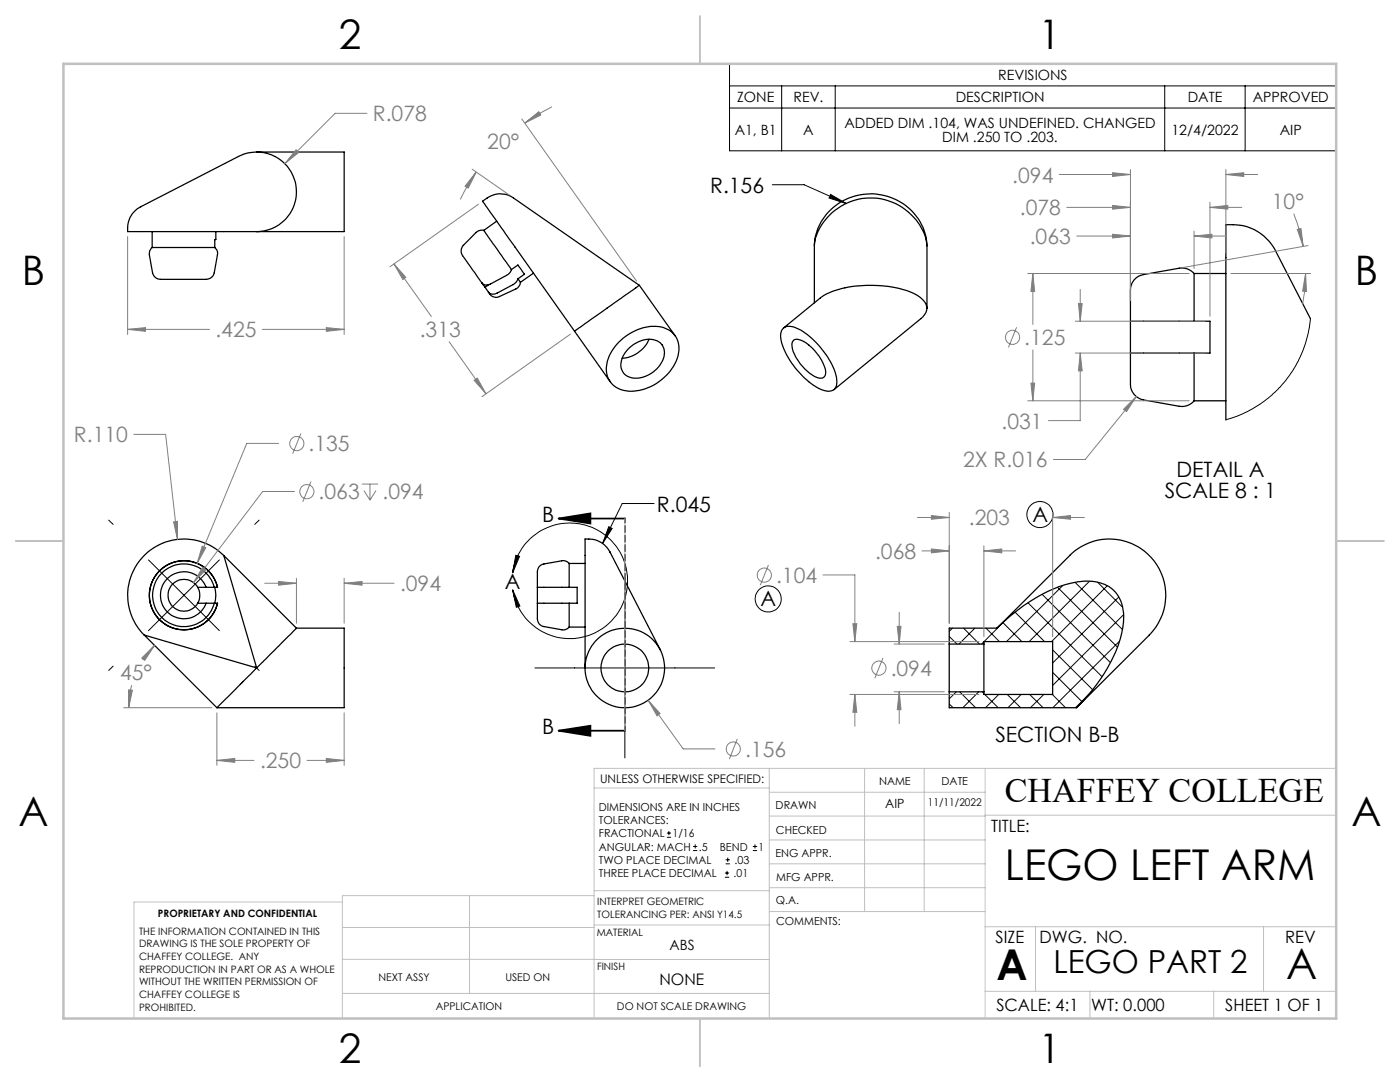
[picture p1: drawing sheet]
<svg xmlns="http://www.w3.org/2000/svg" width="279mm" height="216mm" viewBox="0 0 279 216" stroke-linecap="round" stroke-linejoin="round" font-family="sans-serif">
<g fill="none" stroke="#000" stroke-width=".25">
<path d="M51.2 30.3h17.5v15.9h-43.2a4.9 4.9 0 0 1 2.6-5l19.5-10a7.9 7.9 0 0 1 11.3 5.2 7.9 7.9 0 0 1-7.7 9.8M30.4 49.4a1.52 1.52 0 0 0-.6 1.5l.6 3.5a2.22 2.22 0 0 0 2.8 1.3h7a2.08 2.08 0 0 0 2.6-1.3l.6-3.8-.1-.8-.4-.4M30.4 49.4h12.5M30.4 46.2v3.2M43.1 46.2v1.6h-.2v1.6M96.2 56.4l.6 .9M96.6 46a1.81 1.81 0 0 0-1.6 .4l-2.5 2.6a2.15 2.15 0 0 0 .4 2.9l3.3 4.5M96.6 46l5.5 7.8M96.8 57.3l.7 1M97.5 56.8l-.7 .5M99.1 44.1l-2.5 1.9M102.1 53.8l-.6 .9-3.6 2a1.37 1.37 0 0 1-1.7-.3"/>
<path d="M102.1 53.8l1.3-.9 .7 1 .6 .8-1.3 .9M103.4 55.6l-.3 .6-.6 .5-3.3 1.8a1.31 1.31 0 0 1-1.7-.2M103.4 55.6l.5 .7M103.9 56.3a1.65 1.65 0 0 1-.9 1.3l-3.3 1.6a1.64 1.64 0 0 1-2.2-.9M106.5 54.5l-2.6 1.8M127.6 56.9l-25.1-17.4a4.6 4.6 0 0 0-5.3 0l-.9 .6 .1 .2 25.4 35.9M127.6 56.9l-12.9 9.2M127.6 56.9l7.1 10.1M185 48.9a11.1 11.1 0 0 0-14.7-9.7 10.8 10.8 0 0 0-7.8 9.8M238.3 54.6a3.2 3.2 0 0 0-3-1.1l-7.1 1.3a3.4 3.4 0 0 0-2.6 4.1v5.2M238.3 54.6v9.5M238.3 54.6h6.4"/>
<path d="M254.5 50a9.7 9.7 0 0 0-9.8-5.1v38.9M254.6 50v.1M254.6 50.1l6.9 13.5M123.5 68.3a9.7 9.7 0 0 1 8.8-3 4.4 4.4 0 0 1 3 5.9 10.1 10.1 0 0 1-10.7 6.7 4.5 4.5 0 0 1-3.2-6.4l.7-1.4zM125.6 69.5a5 5 0 0 1 6.1-1.1 3.3 3.3 0 0 1 0 4.5 5.7 5.7 0 0 1-6.2 2.3 2.86 2.86 0 0 1-1-4.4zM129.5 67.7a6.3 6.3 0 0 1-5.3 3.8M156.2 65.6a2.61 2.61 0 0 1 3.2 .1 16.7 16.7 0 0 1 7.5 9.5 2.24 2.24 0 0 1-.7 2.7 4.4 4.4 0 0 1-4-1.1 16 16 0 0 1-6.4-9.3v-1zM158.4 67.9a2.8 2.8 0 0 1 3 .9 9.1 9.1 0 0 1 3.4 5.6 1.08 1.08 0 0 1-.6 1 1.08 1.08 0 0 1-1.1-.1 9.1 9.1 0 0 1-5.1-6.4l.1-.5zM162.5 60.4v-11.3a10.8 10.8 0 0 1 7.5-9 11.5 11.5 0 0 1 14.9 8.1l.1 13.3M185 61.5a4.4 4.4 0 0 0-3.4-3.3 23.6 23.6 0 0 0-16.8 .5l-1.1 .7-7.3 6M185 61.5a2.74 2.74 0 0 1-1.2 2.1l-17.4 14.2M225.6 70.4v5.3a3.5 3.5 0 0 0 2.6 4.1l7.1 1.3a3.1 3.1 0 0 0 3-1.1"/>
<path d="M225.6 64.1h12.7M225.6 70.4h12.7M225.6 64.1v6.3M238.3 70.4v9.6M238.3 64.1h3.2v6.3h-3.2M238.3 80h6.4M39.4 117.2a3.2 3.2 0 0 0-4.7-.8 3.2 3.2 0 0 0 0 4.8 3.2 3.2 0 0 0 4.7-.8M39.4 117.2a3.2 3.2 0 0 1 0 3.2M39.4 117.2h1.7M41.1 117.2a4.7 4.7 0 0 0-7.2-2.2 4.7 4.7 0 0 0 0 7.5 4.7 4.7 0 0 0 7.2-2.1M41.1 117.2h1.7M42.8 117.2h.6a6.9 6.9 0 0 0-10.6-4.1 6.9 6.9 0 0 0 0 11.4 6.9 6.9 0 0 0 10.6-4.1h-.6"/>
<path d="M42.8 117.2a6.3 6.3 0 0 0-9.7-3.6 6.3 6.3 0 0 0 0 10.3 6.3 6.3 0 0 0 9.7-3.5M42.9 117.2a6.1 6.1 0 0 1 0 3.2M44.7 110.8a11.2 11.2 0 0 0-15.9 0 11.2 11.2 0 0 0 0 15.9M44.7 110.8l6.5 22.5M44.7 110.8l14.5 14.5M107.2 117.2h6.4M107.2 117.2v3.2M113.6 112.4a1.6 1.6 0 0 0-1.5-.5l-3.6 .6a1.86 1.86 0 0 0-1.3 2.3v2.4M113.6 112.4v4.8M113.6 117.2h1.6v3.2h-1.6M113.6 112.4h3.2M28.8 126.7l22.4 6.6"/>
<path d="M28.8 126.7l14.5 14.5M39.4 120.4h1.7M41.1 120.4h1.7M51.2 133.3l-7.9 7.9M59.2 125.3h9.5v15.9h-25.4M59.2 125.3l-8 8M107.2 120.4a11.8 11.8 0 0 0 .3 3.8l.8 .8 3.8 .7a1.6 1.6 0 0 0 1.5-.6M107.2 120.4h6.4M113.6 120.4v4.7M113.6 125.1h3.2M131.8 129.6l-10.1-19.4a4.7 4.7 0 0 0-4.9-2.6v25.7M189.4 128.5v9.5"/>
<path d="M189.4 138v3.2h25.4M189.4 138h7M189.4 128.5h7M196.4 128.5v9.5M196.4 128.5v-.5h13.7v10.6h-13.7v-.6M199 125.3a32.4 32.4 0 0 1 14.8-9 9 9 0 0 1 8.3 1.4 7.9 7.9 0 0 1 2 7.5 29.4 29.4 0 0 1-7.6 14.2l-1.7 1.8M199 125.3l14.5-14.5a11.2 11.2 0 0 1 15.9 .1 11.2 11.2 0 0 1 0 15.8l-14.6 14.5M199 125.3h-9.6v3.2"/>
<circle cx="124.7" cy="133.3" r="4.8"/>
<circle cx="124.7" cy="133.3" r="7.9"/>
</g>
<g fill="none" stroke="#000" stroke-width=".2">
<path d="M145.6 12.7h121.1v17.4h-121.1zM145.6 17.1h121.1M156 17.1v13M166.7 17.1v13M232.4 17.1v13M248.5 17.1v13M145.6 21.6h121.1M154.1 36.9h6.4l8.4 3.7M165.8 38.8l3.1 1.8-3.4-1.1zM261.5 63.6l-.4 2.9-1 3.3-1.7 3.5-2.2 3.1-2.3 2.4-2.4 1.8-3.3 1.9-3.5 1.3M21.7 103.8l.9 .8M29.6 111.7l14.2 14.1"/>
<path d="M43.8 111.7l-14.2 14.1M51.7 103.8l-.9 .8M102.3 114.3a11.5 11.5 0 0 1 17.5-8.2 11.5 11.5 0 0 1 .5 19.3 11.5 11.5 0 0 1-17.9-7.3l-.1-.4M102.3 117.7l1.5 3.2-.8 .3zM102.9 110.8l.8 .2-1.4 3.3zM121.5 105.1l.7 .3-1.9 3zM124.7 115.4v35.8M130.5 100.5h-6.3l-3.9 7.9M208 118.6l13.6 13.6M211.1 117.2l11.9 11.9M212.1 116.9l-11.2 11.1M214.6 116.2l9.4 9.4"/>
<path d="M217.4 116l-12 12M219 116.2l5 4.9M221 116.9l-11.1 11.1M223.3 119.1l-13.2 13.2M22.6 132.9l-.9 .9M50.8 132.9l.9 .9M106.8 133.3h35.8M189.4 127l1.6 1.5M190.1 125.3l-.7 .7M190.9 138l-1.5 1.5M191.5 138l3.2 3.2M192.3 125.3l3.2 3.2"/>
<path d="M194.6 125.3l-3.2 3.2M195.3 138l-3.1 3.2M196 138l.4 .4M196.5 138.6l2.7 2.6M196.8 125.3l2.7 2.7M199.1 125.3l-3.2 3.2M199.3 138.6l-2.6 2.6M200.2 124.2l3.7 3.8M201 138.6l2.7 2.6M202.6 122.2l5.9 5.8M203.8 138.6l-2.6 2.6M205.2 120.3l14.7 14.7"/>
<path d="M205.5 138.6l2.7 2.6M208.3 138.6l-2.7 2.6M210 138.6l2.7 2.6M210.1 134.2l5.9 5.9M210.1 129.7l8 7.9M217.2 138.7l-2.6 2.5M223.4 128l-13.3 13.2M224.2 122.7l-14.1 14.1M189.4 140.5l.8 .7M133.1 167.1h.8M133.1 166.2h.8M133.5 165.8v.9"/>
<path d="M138.3 169.7h.8M138.3 168.9h.8M138.7 168.5v.8M144.7 175h.8M144.7 174.2h.8M144.8 172.4h.9M144.8 171.6h.9M145.1 173.8v.8M145.2 171.1v.9M150.2 169.7h.9M150.2 168.9h.9M150.7 168.5v.8"/>
<circle cx="153.3" cy="119.5" r="2.61"/>
<circle cx="207.5" cy="102.7" r="2.61"/>
</g>
<g fill="none" stroke="#808080" stroke-width=".2">
<path d="M59.1 29.9l.5 .5-2.8 2.3zM73.2 22.6h-6.3l-10.1 10.1M94.2 33.8l7.4 5.1M95 34.3l-1.5 3.2-.7-.4zM95 34.3l-1.3 2-1.8 3.5M104.1 23.7l22.9 32.4M104.7 24.6l2.8-2.3 .4 .7zM110.2 21.3l-2.8 1.5-2.7 1.8M211.4 34.8h14.2M222 34.5l3.6 .3-3.6 .4zM225.6 33.8v26.1M244.7 34.8l3.5-.3v.7z"/>
<path d="M244.7 33.8v16.6M244.7 34.8h6.3M25.5 47.2v19.5M68.7 47.2v19.5M78.6 52.7l2.4 2.7-.6 .4zM78.6 52.7l7.5 10.4M95.5 40.7l-17.7 12.5M205.1 54.6h32.2M206.1 54.6l.4 3.5h-.8zM206.1 54.6v10.1M212.9 41.4h12.7M214.9 47.1h10.7"/>
<path d="M215.6 57.7v6.4M222 41l3.6 .4-3.6 .3zM222 46.7l3.6 .4-3.6 .4zM238.3 47.1l3.6-.4v.8zM238.3 46.1v7.5M238.3 47.1h6.4M241.5 41.4l3.5-.4v.7zM241.5 40.4v22.7M241.5 41.4h6.3M245.6 54.6h15.9M258.2 42.7a35.2 35.2 0 0 1 1.9 6.4M258.9 45.8l.7-.2 .5 3.5z"/>
<path d="M260.6 54.6l.1 3.6-.7-.1zM260.6 54.6l-.3 3.9-.4 2.4M261.1 49l-24.8 4.3M25.5 65.7l3.5-.3v.7zM25.5 65.7h16.3M52.4 65.7h16.3M65.1 65.4l3.6 .3-3.6 .4zM89.6 68.2l7.4 10.4M94.6 75.9l.6-.4 1.8 3.1zM113.8 66.7l-17.6 12.5M202.9 65.3l-1.6 4M205.1 80h32.2"/>
<path d="M205.7 76.4h.8l-.4 3.6zM206.1 69.8v10.2M214.6 64.1h25.9M214.6 70.4h25.9M215.2 60.6h.8l-.4 3.5zM215.6 70.4l.4 3.6h-.8zM215.6 70.4v13.5h-6.4M226.8 79.1l-10.2 12.6h-6.4M26.7 86.7h6.4l2.3 20.9M55.6 88.5h-6.4l-9.9 23.9M58.8 98.1h-6.4l-13.8 18.1M60 86.5l-1.6 4"/>
<path d="M62.1 96.1l-1.7 4M72.2 96.6h3.3M72.6 97.9l1.2 1.9M73.8 96.6v3.2M75 97.9l-1.2 1.9M224.2 81.7l2.6-2.6-2 3zM34.6 104.1l.8-.1v3.6zM40.4 109l.7 .3-1.8 3.1zM40.5 113.2l.6 .5-2.5 2.5zM52.8 116.4h6.4M55.6 116l3.6 .4-3.6 .4zM59.2 115.4v9"/>
<path d="M68.7 116.4l3.5-.4v.8zM68.7 115.4v9M68.7 116.4h9.9M153.4 112.7l-1.7 4.1M164.3 114.7h6.3v13.3M183.1 103.3h6.3M184 109.9h5.4M185.9 102.9l3.5 .4-3.5 .3zM185.9 109.5l3.5 .4-3.5 .4zM189.4 102.2v22.2M196.4 109.9l3.5-.4v.8zM196.4 108.9v18.1"/>
<path d="M196.4 109.9h6.3M210.1 103.3l3.5-.4v.7zM210.1 102.2v24.8M210.1 103.3h6.3M25.6 137.7h.8l-.7 3.5zM26.3 136.7a16.1 16.1 0 0 0-.6 4.5M28.3 131.3l2.5-2.5-1.9 3zM30.8 128.8l-.9 1-1.4 1.9M129.4 139.7l2.3 2.7-.6 .4zM129.4 139.7l6.9 9.7h6.4M169.6 128h25.8M169.6 138.6h25.8"/>
<path d="M170.2 124.5h.8l-.4 3.5zM170.6 138.6l.4 3.5h-.8zM170.6 138.6v6.3M176.2 131.3l-1.6 4M178.4 128.5h10.1M178.4 138h10.1M179.1 125h.7l-.3 3.5zM179.5 138l.3 3.6h-.7zM179.5 122.2v6.3M179.5 138v6.4M24.7 141.2h17.6M43.3 151.7l3.5-.4v.8z"/>
<path d="M43.3 142.2v10.5M43.3 151.7h7.4M61.3 151.7h7.4M65.1 151.3l3.6 .4-3.6 .4zM68.7 142.2v10.5M147.1 147.4l-1.5 4.1"/>
<circle cx="202.1" cy="67.3" r="1.41"/>
<circle cx="59.2" cy="88.5" r="1.42"/>
<circle cx="61.2" cy="98.1" r="1.42"/>
<circle cx="152.5" cy="114.8" r="1.41"/>
<circle cx="175.4" cy="133.3" r="1.41"/>
<circle cx="146.3" cy="149.4" r="1.4"/>
</g>
<path d="M111.5 103.5h13.2M111.5 103.5l6.3-1.1v2.1zM111.5 145.8h13.2M111.5 145.8l6.3-1v2z" fill="none" stroke="#000" stroke-width=".35"/>
<path d="M124.7 103.4v42.4" fill="none" stroke="#000" stroke-width=".35" stroke-dasharray="1.3 .6" stroke-dashoffset=".4"/>
<g fill="none" stroke="#c0c0c0" stroke-width=".2">
<path d="M124.7 103.5v42.3M118.6 157.2h34.9M153.5 153.3v49.9M153.5 158.1h43.1M172.5 153.3v28.6M184.4 153.3v28.6M196.6 153.3v49.9M266.7 153.3h-148.1v49.9M68.3 180h-41.6v23.2M93.7 178.7v19.5M118.6 178.7h-50.3v24.5M118.6 177.7h35"/>
<path d="M153.5 167.6h43.1M153.5 162.8h43.1M153.5 172.4h43.1M153.5 177.1h43.1M196.6 162.7h70.1M68.3 198.2h85.2M68.3 191.4l85.2 .1M68.3 185.1h50.3M118.6 184.6h35M153.6 181.9h43M196.6 197.8h70.1M196.6 184.9h70.1"/>
<path d="M206.7 184.9v12.9M217.5 197.8v5.4M242.2 197.8v5.4M252.2 184.9v12.9"/>
</g>
<path d="M139.7 3.2v9.5M3.1 107.9h9.6M266.7 107.9h9.5M139.7 203.2v9.6" fill="none" stroke="#c0c0c0" stroke-width=".25"/>
<path d="M12.7 12.7h254v190.5h-254z" fill="none" stroke="#c0c0c0" stroke-width=".5"/>
<g fill="#000">
<path d="M102.3 117.7l1.5 3.2-.8 .3zM102.9 110.8l.8 .2-1.4 3.3zM121.5 105.1l.7 .3-1.9 3zM165.8 38.8l3.1 1.8-3.4-1.1z"/>
<path d="M111.5 103.5l6.3-1.1v2.1zM111.5 145.8l6.3-1v2z"/>
</g>
<path d="M40.5 113.2l-1.9 3 2.5-2.5zM34.6 104.1l.8 3.5v-3.6zM28.3 131.3l2.5-2.5-1.9 3zM25.6 137.7h.8l-.7 3.5zM68.7 116.4l3.5-.4v.8zM55.6 116l3.6 .4-3.6 .4zM43.3 151.7l3.5-.4v.8zM65.1 151.3l3.6 .4-3.6 .4zM40.4 109l-1.1 3.4 1.8-3.1zM59.1 29.9l-2.3 2.8 2.8-2.3zM25.5 65.7l3.5-.3v.7zM65.1 65.4l3.6 .3-3.6 .4zM129.4 139.7l1.7 3.1 .6-.4zM215.2 60.6h.8l-.4 3.5zM215.6 70.4l.4 3.6h-.8zM222 41l3.6 .4-3.6 .3zM241.5 41.4l3.5-.4v.7zM222 34.5l3.6 .3-3.6 .4zM244.7 34.8l3.5-.3v.7zM224.2 81.7l.6 .4 2-3zM260.6 54.6l.1 3.6-.7-.1zM258.9 45.8l.7-.2 .5 3.5zM222 46.7l3.6 .4-3.6 .4zM238.3 47.1l3.6-.4v.8zM206.1 54.6l.4 3.5h-.8zM205.7 76.4h.8l-.4 3.6zM104.7 24.6l2.8-2.3 .4 .7zM95 34.3l-1.5 3.2-.7-.4zM94.6 75.9l.6-.4 1.8 3.1zM78.6 52.7l2.4 2.7-.6 .4zM170.2 124.5h.8l-.4 3.5zM170.6 138.6l.4 3.5h-.8zM179.1 125h.7l-.3 3.5zM179.5 138l.3 3.6h-.7zM185.9 102.9l3.5 .4-3.5 .3zM210.1 103.3l3.5-.4v.7zM185.9 109.5l3.5 .4-3.5 .4zM196.4 109.9l3.5-.4v.8z" fill="#808080"/>
<g font-size="8.5">
<text x="200.5" y="175.5">LEGO LEFT ARM</text>
<text x="198.9" y="195.5">A</text>
<text x="256.7" y="195.4">A</text>
</g>
<g font-size="8.1">
<text x="67.6" y="9.7">2</text>
<text x="207.3" y="9.7">1</text>
<text x="4.4" y="57">B</text>
<text x="270.4" y="57">B</text>
<text x="3.7" y="164.9">A</text>
<text x="269.7" y="164.9">A</text>
<text x="67.6" y="212.2">2</text>
<text x="207.3" y="212.2">1</text>
</g>
<text font-size="6.9" x="200.5" y="160.1">CHAFFEY COLLEGE</text>
<text font-size="6.3" x="210.2" y="194.1">LEGO PART 2</text>
<g font-size="4.2" fill="#808080">
<text x="74.4" y="24.2">R.078</text>
<text x="97.2" y="29.7">20°</text>
<text x="202" y="36.4">.094</text>
<text x="253.8" y="41.7">10°</text>
<text x="203.5" y="42.9">.078</text>
<text x="205.5" y="48.7">.063</text>
<text x="43" y="67.3">.425</text>
<text x="83.8" y="67.3">.313</text>
<text x="204.4" y="68.8">.125</text>
<text x="14.8" y="88.3">R.110</text>
<text x="199.9" y="85.5">.031</text>
<text x="61.6" y="90">.135</text>
<text x="192.2" y="93.3">2X R.016</text>
<text x="63.6" y="99.6">.063</text>
<text x="76.3" y="99.6">.094</text>
<text x="193.4" y="104.8">.203</text>
<text x="174.6" y="111.5">.068</text>
<text x="79.8" y="118">.094</text>
<text x="154.9" y="116.3">.104</text>
<text x="24" y="135.8">45°</text>
<text x="177.8" y="134.9">.094</text>
<text x="51.9" y="153.3">.250</text>
<text x="148.7" y="151">.156</text>
</g>
<g font-size="4.2">
<text x="141.7" y="38.5">R.156</text>
<text x="234.8" y="95.2">DETAIL A</text>
<text x="232.4" y="99.4">SCALE 8 : 1</text>
<text x="108.2" y="104.1">B</text>
<text x="131.1" y="102.1">R.045</text>
<text x="206" y="104.2">A</text>
<text x="100.8" y="117.6">A</text>
<text x="151.8" y="121">A</text>
<text x="108.2" y="146.5">B</text>
<text x="198.7" y="148.1">SECTION B-B</text>
</g>
<g font-size="3.4">
<text x="197.8" y="166">TITLE:</text>
<text x="198.7" y="188.1">SIZE</text>
<text x="207.5" y="188.1">DWG. NO.</text>
<text x="256.5" y="188.2">REV</text>
<text x="198.8" y="201.7">SCALE: 4:1</text>
<text x="217.7" y="201.8">WT: 0.000</text>
<text x="244.5" y="201.7">SHEET 1 OF 1</text>
</g>
<text font-size="3.2" x="131.6" y="196.6">NONE</text>
<g font-size="2.8">
<text x="199.2" y="16">REVISIONS</text>
<text x="147.1" y="20.4">ZONE</text>
<text x="158.4" y="20.4">REV.</text>
<text x="190.7" y="20.4">DESCRIPTION</text>
<text x="237" y="20.4">DATE</text>
<text x="250" y="20.4">APPROVED</text>
<text x="146.6" y="26.9">A1, B1</text>
<text x="160.3" y="26.9">A</text>
<text x="168.5" y="25.5">ADDED DIM .104, WAS UNDEFINED. CHANGED</text>
<text x="188.1" y="28.3">DIM .250 TO .203.</text>
<text x="233.8" y="26.9">12/4/2022</text>
<text x="255.4" y="26.9">AIP</text>
<text x="133.6" y="189.5">ABS</text>
</g>
<text font-size="2.5" x="176.7" y="161.3">AIP</text>
<text font-size="2.4" x="119.8" y="156.2">UNLESS OTHERWISE SPECIFIED:</text>
<g font-size="2.2">
<text x="119.5" y="161.8">DIMENSIONS ARE IN INCHES</text>
<text x="154.8" y="161.4">DRAWN</text>
<text x="175.4" y="156.6">NAME</text>
<text x="187.9" y="156.7">DATE</text>
<text x="119.5" y="164.4">TOLERANCES:</text>
<text x="119.5" y="167.1">FRACTIONAL</text>
<text x="134.2" y="167.1">1/16</text>
<text x="154.9" y="166.3">CHECKED</text>
<text x="119.5" y="172.4">TWO PLACE DECIMAL</text>
<text x="119.5" y="169.7">ANGULAR: MACH</text>
<text x="139.5" y="169.7">.5</text>
<text x="143.6" y="169.7">BEND</text>
<text x="146.6" y="172.4">.03</text>
<text x="151.4" y="169.7">1</text>
<text x="154.8" y="171">ENG APPR.</text>
<text x="119.5" y="175">THREE PLACE DECIMAL</text>
<text x="146.4" y="175">.01</text>
<text x="154.9" y="175.7">MFG APPR.</text>
<text x="154.9" y="180.4">Q.A.</text>
<text x="154.9" y="184.6">COMMENTS:</text>
</g>
<g font-size="2.1">
<text x="185.2" y="160.7">11/11/2022</text>
<text x="75.5" y="195.7">NEXT ASSY</text>
<text x="100.9" y="195.7">USED ON</text>
<text x="86.9" y="201.5">APPLICATION</text>
<text x="123.1" y="201.6">DO NOT SCALE DRAWING</text>
</g>
<g font-size="2">
<text x="31.5" y="182.9">PROPRIETARY AND CONFIDENTIAL</text>
<text x="119.2" y="180.6">INTERPRET GEOMETRIC</text>
<text x="119.2" y="183.1">TOLERANCING PER: ANSI Y14.5</text>
<text x="27.8" y="186.5">THE INFORMATION CONTAINED IN THIS</text>
<text x="27.8" y="189">DRAWING IS THE SOLE PROPERTY OF</text>
<text x="27.8" y="191.6">CHAFFEY COLLEGE. ANY</text>
<text x="119.1" y="186.7">MATERIAL</text>
<text x="27.8" y="194.1">REPRODUCTION IN PART OR AS A WHOLE</text>
<text x="27.8" y="196.6">WITHOUT THE WRITTEN PERMISSION OF</text>
<text x="119.1" y="193.5">FINISH</text>
<text x="27.8" y="199.1">CHAFFEY COLLEGE IS</text>
<text x="27.8" y="201.7">PROHIBITED.</text>
</g>
</svg>
